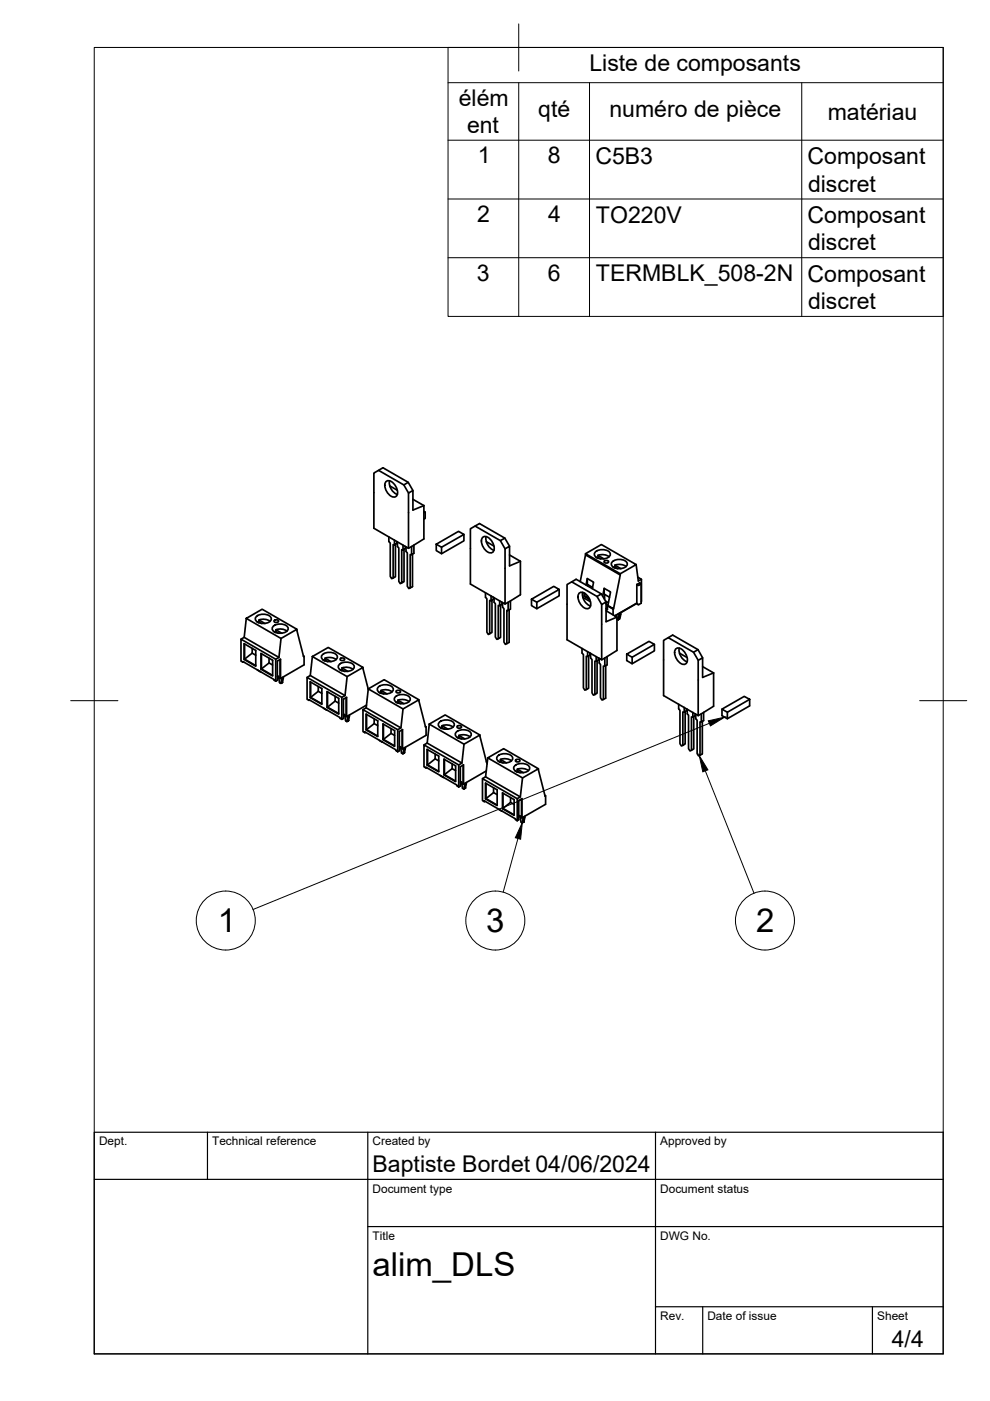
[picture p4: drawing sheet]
<svg xmlns="http://www.w3.org/2000/svg" width="210mm" height="297mm" viewBox="0 0 210 297" stroke-linecap="round" stroke-linejoin="round" font-family="sans-serif">
<!-- layer: Visible -->
<g fill="none" stroke="#000" stroke-width=".36">
<path d="M80.3 99.7l.9-.5 5.4 3.1 .9 1.7M81.8 102.1a1.56 1.56 0 0 1 2.1 1 1.56 1.56 0 0 1-.2 2.3 2.37 2.37 0 0 1-1.9-3.3zM82.4 113.8v1l.3 .3v7.1l.3 .5 .4-.1M82.6 101.9a2.74 2.74 0 0 0 1.7 2.9M82.6 103l1.6 .9M83.6 114.5v1M84.1 114.8v.4l-.5 .3h-.2v7.1l.4-.3v-6.9M84.3 114.9v1l.3 .3v7.1l.3 .4 .3-.1M85.4 115.6v1M85.9 115.9v.4l-.5 .3-.2-.1v7.1l.5-.3v-6.9M86.1 115.9v1l.3 .3v7.1l.3 .5 .3-.1v-7.1h.3M86.6 102.3l-1 .5"/>
<path d="M86.6 104.5l-1-1.7-5.3-3.1-1 .6v11.7l7.3 4.3v-11.8l.9-.5v4.1l2.4-.9M87.5 117.5v6.9l-.5 .3M87.5 105.9l2.4 1.3M87.8 115.6v1.7l-.5 .3v-1.7M89.9 108.4l.2 .2-.2 .1M89.9 107.2v7.1l-3.3 2M90.1 108.6v1.3l-.2 .2M92.5 115.4l4.7-2.7 1.2 .6-4.8 2.7zM93.6 116v1.4M98.4 113.3v1.4l-4.8 2.7-1.1-.7v-1.3M100.7 111.5l1-.5 5.3 3.1 1 1.7M102.3 113.9a1.56 1.56 0 0 1 2.1 1 1.56 1.56 0 0 1-.2 2.3 2.37 2.37 0 0 1-1.9-3.3z"/>
<path d="M103.1 113.8a2.74 2.74 0 0 0 1.6 2.9M103.1 114.8l1.6 1M107 114.1l-.9 .5M107.1 116.4l-1-1.8-5.4-3.1-1 .6v11.7l7.4 4.3v-11.7l.9-.6v4.2l2.3-1M108 117.7l2.3 1.3M110.3 119v7.1l-3.2 2M124.1 117.4l3.4-1.9 7.4 4.2-3.4 2zM124.1 117.4v.3l7.4 4.2v-.2M124.1 117.7l-1.1 5.6M126.2 117.1a2.22 2.22 0 0 1 3.2 .3 1.47 1.47 0 0 1-2 1.1 1.3 1.3 0 0 1-1.4-1.1zM126.3 118.1l.4 .2M126.8 117.7a2.59 2.59 0 0 1 2.3 .3"/>
<path d="M126.8 118.2l-.2 .1M127.3 118.5l-.5-.3v-.4l1.3 .7M128.2 118.9l.5-.1 .3 .4-.6 .2-.3-.2zM129.8 119.1a2.22 2.22 0 0 1 3.2 .3 1.47 1.47 0 0 1-2 1.2 1.3 1.3 0 0 1-1.4-1.2zM130.4 119.8a2.59 2.59 0 0 1 2.3 .3M134.9 119.7l.4 3.5 .7-.4M51.1 135.5l7.4 4.3v4.6l-.4-.2v-.2l-6.6-3.7v.1l-.4-.2zM51.8 139.8l2.4 1.5v-3.4l-2.4-1.4v3.3l2.4 1.3M51.8 135.1l7.3 4.3M51.9 136.5v3.2l1.6-1.2v-1M52.2 131.1l3.4-1.9 7.3 4.2-3.3 2zM52.2 131.1l-.4 4-.7 .4"/>
<path d="M53.5 138.5l.7 .4M54.3 130.8a2.22 2.22 0 0 1 3.2 .3 1.47 1.47 0 0 1-1.9 1.1 1.3 1.3 0 0 1-1.5-1.1zM54.4 131.8l.4 .2M54.9 131.9v-.4l1.3 .7M54.9 131.9l.6 .3M54.9 131.9h-.2M54.9 131.4a2.59 2.59 0 0 1 2.4 .3M55.4 138.6v3.2l1.6-1.2v-1.1M57.9 132.8a2.22 2.22 0 0 1 3.2 .3 1.47 1.47 0 0 1-2 1.2 1.3 1.3 0 0 1-1.4-1.2zM58 133.9l.4 .2M58.2 131.5l.5-.1 .4 .4-.6 .2-.4-.2zM58.5 133.5a2.59 2.59 0 0 1 2.3 .3"/>
<path d="M58.5 133.9l-.2 .1M58.5 133.5v.4l.6 .4M58.5 133.5l1.3 .8M59.6 135.4l-.5 4-.6 .4M62.9 133.4l1.5 5.8h.1l-.2-.1M64.5 139.2v1.8l-5 2.9-.1-4.1M66.2 139.2l3.4-1.9 7.4 4.2-3.4 2zM66.2 139.2l-.4 4-.7 .4M68.3 138.9a2.22 2.22 0 0 1 3.2 .2 1.47 1.47 0 0 1-1.9 1.2 1.3 1.3 0 0 1-1.4-1.2zM68.4 139.9l.4 .2M68.9 140v-.5l1.3 .8M68.9 140l.6 .3"/>
<path d="M68.9 139.9l-.2 .1M68.9 139.5a2.59 2.59 0 0 1 2.4 .3M72.2 139.6l.5-.1 .4 .4-.6 .2-.4-.2zM102.9 125.7v.9l.3 .3v7.1l.3 .5 .3-.1M104.1 126.4v.9M104.6 126.6v.4l-.5 .3h-.3v7.1l.5-.3v-6.9M104.8 126.7v1l.2 .3v7.1l.3 .5 .3-.2M105.9 127.4v1M106.4 127.7v.4l-.5 .3h-.3v7l.5-.2v-6.9M106.6 127.8v.9l.2 .3v7.1l.3 .5 .4-.1v-7.1h.2M107.9 129.3v6.9l-.4 .3M108.2 127.4v1.7l-.5 .3v-1.7"/>
<path d="M112.7 127l4.7-2.7 1.2 .7-4.8 2.7zM113.8 127.7v1.4M118.6 125v1.3l-4.8 2.8-1.1-.7v-1.4M121.2 123.4l1-.6 5.3 3.1 1 1.7M122.8 125.8a1.56 1.56 0 0 1 2.1 1 1.56 1.56 0 0 1-.2 2.2 2.37 2.37 0 0 1-1.9-3.2zM123.4 137.5v1l.3 .3v7l.3 .5 .3-.1M123.5 125.6a2.74 2.74 0 0 0 1.7 2.9M123.6 126.6l1.6 1M123.8 125.7v.7M124 125.8v.6M124.2 124l.3-1.3 1.4 .7-.3 1.4M124.5 122.7v1.2l1.1 .7"/>
<path d="M124.6 123.9v.3M124.6 138.2v1M124.9 126.9l-1.1-.5 1.2 .7M125.1 138.5v.4l-.5 .3-.3-.1v7.1l.5-.3v-6.9M125.2 138.5v1l.3 .3v7.1l.3 .5 .3-.1M126.4 139.2v1M126.9 139.5v.4l-.5 .3h-.3v7.1l.5-.3v-6.9M127 139.6v1l.3 .3v7l.3 .5 .3-.1v-7.1l.3 .1M127.5 125.9l-.9 .6M127.6 128.2l-1-1.7-5.4-3.1-1 .5v11.7l7.4 4.3v-11.7l.9-.6v4.2l2.3-1M127.8 126.4l.3-1.7 1.4 .8-.6 2.9M128.1 124.7v1.3l1.1 .6"/>
<path d="M128.2 126v1.1M128.4 127.5l.6 .3M128.5 129.5l2.3 1.3M128.5 129l.3 .1M128.5 128.1l.4 .2M128.7 139.2v1.8l-.5 .3v-1.8M128.8 128.4v.9l-.3-.2M129.9 120.2l.4 .2M130 129.1l-1.2-.7 1.3 .7-.1 1.3M130.4 120.2l-.2 .1M130.7 130.4v.4M130.8 130.8v7.1l-3.2 2"/>
<path d="M130.8 131.3l.3 .1 .2-1 .3-.2-.2 1-.3 .2M130.9 120.6l-.5-.4v-.4l1.2 .8M131.3 130.1v.3M131.5 121.9l-1.4 7.2M131.6 129.9v.3M132.9 138.7l4.7-2.7 1.1 .6-4.7 2.7zM134 139.3v1.4M135.1 123.9l-.1 4-4.7 2.7M135.1 123.9h.1M135.2 122.4l.8 .4v4.7M135.6 123.6l.3 .2-.5 .3-.3-.2M135.6 123.6v.1"/>
<path d="M135.6 123.6l-.5 .3M135.6 123.6h.1M136 123.8l-.1 4.1-.5 .3-.4-.2-4.6 2.6M138.7 136.6v1.4l-4.7 2.7-1.1-.6v-1.4M141.7 135.2l.9-.6 5.4 3.1 1 1.8M143.3 137.6a1.56 1.56 0 0 1 2.1 1 1.56 1.56 0 0 1-.2 2.2 2.37 2.37 0 0 1-1.9-3.2zM144 137.4a2.74 2.74 0 0 0 1.7 2.9M144.1 138.5l1.6 .9M148 137.7l-1 .6M51.6 140.3l-.1 .1M54.6 142l.6 .4M55.2 142.4h.1"/>
<path d="M55.3 141.9l2.5 1.4v-3.3l-2.5-1.5v3.4l2.5 1.3M57 140.6l.8 .4M58.8 143.4h.2l.1 .2M59.1 143.6l.3 .2M59.1 143.7l.2 1 .3 .2M59.5 143.9v-4.1l-.7 .4v4l-.3 .2M59.6 144.8l.3-.2zM59.7 143.7v.2M59.9 144.6l.2-.9-.4 .2-.1 .9M60.1 143.5v.2M65.1 143.6l7.4 4.3v4.6l-.4-.2v-.2l-6.6-3.8v.2l-.4-.2zM65.7 148.4l-.2 .1"/>
<path d="M65.8 147.9l2.4 1.4v-3.3l-2.4-1.4v3.3l2.4 1.3M65.8 143.2l7.4 4.3M65.9 144.6v3.3l1.6-1.3v-1.1M67.5 146.6l.7 .4M68.6 150.1l.6 .4M69.3 150l2.5 1.4v-3.3l-2.5-1.5v3.4l2.5 1.3M69.4 146.7v3.2l1.7-1.3v-1M71.1 148.6l.7 .5M71.9 140.9a2.22 2.22 0 0 1 3.2 .3 1.47 1.47 0 0 1-1.9 1.1 1.3 1.3 0 0 1-1.5-1.1zM72 142l.4 .2M72.5 141.6a2.59 2.59 0 0 1 2.3 .3M72.5 142l-.2 .1"/>
<path d="M72.5 141.6v.4l.6 .4M72.5 141.6l1.3 .8M73.1 151.5h.1M73.1 151.5h-.3M73.1 151.5l.1 .4M73.1 151.8l.2 1 .3 .2M73.2 151.9h.2M73.4 147.9l.1 4 4.2-2.4M73.5 151.9v-4l-.7 .3v4.1l-.3 .2M73.6 152.9l.3-.2zM73.6 143.5l-.4 4-.7 .4M73.7 151.8v.2"/>
<path d="M73.9 152.7l.2-.9-.4 .2-.1 .9M74.1 151.6v.2M77 150.5l7.3 4.2v4.7l-.4-.3v-.1l-6.5-3.8v.1l-.4-.2zM77 141.5l1.1 4.6M77.5 155.3h-.1M77.6 154.8l2.5 1.4v-3.4l-2.5-1.4v3.4l2.5 1.3M77.6 150.1l7.4 4.2M77.7 151.5v3.2l1.6-1.3v-1M78.1 146.1l3.3-2 7.4 4.3-3.4 1.9zM78.1 146.1l-.5 4-.6 .4M79.3 153.4l.8 .4M80.2 145.7a2.22 2.22 0 0 1 3.2 .3 1.47 1.47 0 0 1-2 1.1 1.3 1.3 0 0 1-1.4-1.1z"/>
<path d="M80.3 146.7l.4 .3M80.4 157l.7 .3M80.8 146.8v-.4l1.2 .7M80.8 146.8l.5 .3M80.8 146.8l-.2 .1M80.8 146.4a2.59 2.59 0 0 1 2.3 .3M81.1 157.3v.1M81.2 156.8l2.5 1.4v-3.3l-2.5-1.4v3.3l2.5 1.3M81.3 153.6v3.2l1.6-1.3v-1M82.9 155.5l.8 .4M83.8 147.8a2.22 2.22 0 0 1 3.2 .3 1.47 1.47 0 0 1-2 1.1 1.3 1.3 0 0 1-1.4-1.1zM83.9 148.8l.4 .2"/>
<path d="M84.1 146.4h.5l.3 .3-.6 .2-.3-.2zM84.4 148.5v.4l.5 .3M84.4 148.5l1.2 .7M84.4 148.5a2.59 2.59 0 0 1 2.3 .3M84.4 148.9h-.2M84.7 158.4h.1M84.7 158.3l.3 .1M84.9 158.4h.1M84.9 158.4l.1 .3h.3M85 158.6l.1 1.1 .3 .1M85.3 158.8v-4.1l-.6 .4v4.1l-.4 .2M85.4 159.8l.4-.3z"/>
<path d="M85.4 150.3l-.4 4-.7 .4M85.6 158.6v.3M85.8 159.5l.1-.8-.3 .2-.2 .9M85.9 158.4v.3M88.8 148.4l1.4 5.8 .1-.1-.1-.1M89.9 157.9l7.4 4.3v4.6l-.4-.2v-.2l-6.6-3.7v.1l-.4-.2zM90.3 154.1v1.8l-5 2.9v-4M90.6 157.6l7.3 4.2M90.7 158.9v3.3l1.6-1.3v-1M91 153.5l3.4-1.9 7.3 4.2-3.3 2zM91 153.5l-.4 4.1-.7 .3M93.1 153.2a2.22 2.22 0 0 1 3.2 .3 1.47 1.47 0 0 1-1.9 1.1 1.3 1.3 0 0 1-1.5-1.1z"/>
<path d="M93.2 154.2l.4 .2M93.7 154.3v-.4l1.3 .7M93.7 154.3l.6 .3M93.7 154.3h-.2M93.7 153.9a2.59 2.59 0 0 1 2.4 .3M96.7 155.3a2.22 2.22 0 0 1 3.2 .2 1.47 1.47 0 0 1-1.9 1.2 1.3 1.3 0 0 1-1.5-1.2zM96.8 156.3l.4 .2M97 153.9l.5-.1 .4 .4-.6 .2-.4-.2zM97.3 155.9v.4l.6 .4M97.3 155.9l1.3 .8M97.3 155.9a2.59 2.59 0 0 1 2.4 .3M97.3 156.3l-.2 .1"/>
<path d="M98.4 157.8l-.5 4-.6 .4M101.7 155.8l1.5 5.8h.1l-.2-.1M128.4 141.1v6.9l-.5 .3M143.9 149.3v1l.3 .3v7.1l.3 .5 .3-.2M145.1 150v1M145.6 150.3v.4l-.5 .3-.3-.1v7.1l.5-.3v-6.8M145.7 150.4v.9l.3 .3v7.1l.3 .5 .3-.1M146.9 151.1v.9M147.4 151.3v.5l-.5 .2h-.3v7.1l.5-.3v-6.9M147.5 151.4v1l.3 .3v7.1l.3 .5 .3-.2v-7.1l.3 .1M148 140l-1-1.7-5.3-3.1-1 .6v11.7l7.3 4.2v-11.7l1-.5v4.1l2.3-.9M148.9 153v6.8l-.5 .3"/>
<path d="M149 141.3l2.3 1.4M149.2 151.1v1.7l-.5 .3v-1.8M151.3 142.7v7l-3.3 2M153.1 150.4l4.7-2.8 1.1 .7-4.7 2.7zM154.2 151v1.4M158.9 148.3v1.4l-4.7 2.7-1.1-.7v-1.3M90.4 162.7l-.1 .1M90.6 162.2l2.4 1.4v-3.3l-2.4-1.4v3.3l2.4 1.3M92.3 160.9l.7 .4M93.4 164.4l.6 .4M94 164.8h.1M94.1 164.3l2.5 1.4v-3.3l-2.5-1.4v3.3l2.5 1.3"/>
<path d="M94.2 161v3.2l1.7-1.2v-1.1M95.9 163l.7 .4M97.9 165.8v.1M97.9 165.9l.1 .3h.2M97.9 165.8h-.3M97.9 166.1l.2 1 .3 .2M98.2 162.2l.1 4.1 4.8-2.8M98.3 166.3v-4.1l-.7 .4v4.1l-.3 .1M98.4 167.2l.3-.2zM98.5 166.1v.2M98.7 167l.2-.9-.4 .2-.1 .9M98.9 165.9v.2"/>
<path d="M102.3 165.1l7.4 4.2v4.7l-.4-.2v-.2l-6.6-3.8v.2l-.4-.3zM102.8 169.9l-.1 .1M102.9 169.4l2.5 1.4v-3.3l-2.5-1.5v3.4l2.5 1.3M103 164.7l7.3 4.3M103 166.1v3.2l1.6-1.3v-1M103.3 161.6v.4M103.4 160.7l3.4-2 7.4 4.3-3.4 1.9zM103.4 160.7l-.4 4-.7 .4M104.6 168l.8 .5M105.5 160.3a2.22 2.22 0 0 1 3.2 .3 1.47 1.47 0 0 1-2 1.2 1.3 1.3 0 0 1-1.4-1.2zM105.6 161.3l.4 .3M105.8 171.6l.6 .3"/>
<path d="M106.1 161.4l-.2 .1M106.1 161a2.59 2.59 0 0 1 2.3 .3M106.1 161.4v-.4l1.3 .7M106.1 161.4l.6 .3M106.4 172h.1M106.5 171.5l2.5 1.4v-3.4l-2.5-1.4v3.4l2.5 1.3M106.6 168.2v3.2l1.6-1.3v-1M108.2 170.1l.8 .4M109.1 162.4a2.22 2.22 0 0 1 3.2 .3 1.47 1.47 0 0 1-2 1.1 1.3 1.3 0 0 1-1.4-1.1zM109.2 163.4l.4 .3M109.4 161.1l.5-.1 .3 .3-.6 .2-.3-.2zM109.7 163.1a2.59 2.59 0 0 1 2.3 .3"/>
<path d="M109.7 163.5l-.2 .1M110 173h.2l.2 .3h.2M110.3 163.8l-.6-.3v-.4l1.3 .7M110.3 173.2l.2 1.1 .2 .2M110.7 173.4v-4.1l-.7 .4v4.1l-.3 .2M110.7 174.4l.4-.2zM110.8 164.9l-.5 4.1-.6 .3M110.9 173.3v.2M111.1 174.2l.2-.9-.4 .2-.2 .9M111.3 173.1v.2M114.2 163l1.4 5.8 .1-.1-.2-.1M115.7 168.7v1.8l-5 2.9-.1-4"/>
</g>
<!-- layer: BORDER -->
<path d="M20 10.1h180v276.9h-180zM110 5.1v10M15 148.6h10M195 148.6h10" fill="none" stroke="#000" stroke-width=".21"/>
<!-- layer: TITLEBLOCK -->
<path d="M20 240.1h180v46.9h-180zM20 250h180M44 240.1v9.9M78 240.1v46.9M139 240.1v46.9M78 260.1h122M139 277.1h61M149 277.1v9.9M185 277.1v9.9" fill="none" stroke="#000" stroke-width=".25"/>
<!-- layer: Parts Lists -->
<path d="M95 10.1h105v57h-105zM95 17.5h105M110 17.5v49.6M125 17.5v49.6M170 17.5v49.6M95 29.7h105M95 42.2h105M95 54.6h105" fill="none" stroke="#000" stroke-width=".21"/>
<!-- layer: Balloons -->
<g fill="none" stroke="#000" stroke-width=".21">
<path d="M150.4 153.4l-96.8 39.4M109.8 177.8l-3.1 11.4M149.5 163.4l10.4 26"/>
<circle cx="47.9" cy="195.2" r="6.3"/>
<circle cx="105" cy="195.2" r="6.3"/>
<circle cx="162.2" cy="195.2" r="6.3"/>
</g>
<path d="M150.2 152.8l3.4-.8-3 1.9zM110.7 174.4l-.3 3.5-1.1-.3zM148.3 160.2l1.8 3-1.1 .4z" fill="#000" stroke="#000" stroke-width=".21"/>
<g font-size="7">
<text x="46.2" y="197.7">1</text>
<text x="103.1" y="197.7">3</text>
<text x="160.3" y="197.7">2</text>
<text x="79" y="270.6">alim_DLS</text>
</g>
<g font-size="4.9">
<text x="125" y="15.1">Liste de composants</text>
<text x="97.3" y="22.4">élém</text>
<text x="99" y="28.3">ent</text>
<text x="114.1" y="24.9">qté</text>
<text x="129.2" y="24.9">numéro de pièce</text>
<text x="175.5" y="25.4">matériau</text>
<text x="101.3" y="34.7">1</text>
<text x="116.1" y="34.7">8</text>
<text x="126.2" y="34.8">C5B3</text>
<text x="171.2" y="34.8">Composant</text>
<text x="171.3" y="40.6">discret</text>
<text x="101.2" y="47.1">2</text>
<text x="116.2" y="47.1">4</text>
<text x="126.4" y="47.3">TO220V</text>
<text x="171.2" y="47.3">Composant</text>
<text x="171.3" y="53.1">discret</text>
<text x="101.1" y="59.5">3</text>
<text x="116.1" y="59.5">6</text>
<text x="126.4" y="59.7">TERMBLK_508-2N</text>
<text x="171.2" y="59.7">Composant</text>
<text x="171.3" y="65.5">discret</text>
<text x="79" y="248.5">Baptiste Bordet 04/06/2024</text>
<text x="189.1" y="285.7">4/4</text>
</g>
<g font-size="2.5">
<text x="21" y="242.9">Dept.</text>
<text x="45" y="242.9">Technical reference</text>
<text x="79" y="242.9">Created by</text>
<text x="140" y="242.9">Approved by</text>
<text x="79" y="252.8">Document type</text>
<text x="140" y="252.8">Document status</text>
<text x="79" y="262.9">Title</text>
<text x="140" y="262.9">DWG No.</text>
<text x="140" y="279.9">Rev.</text>
<text x="150" y="279.9">Date of issue</text>
<text x="186" y="279.9">Sheet</text>
</g>
</svg>
